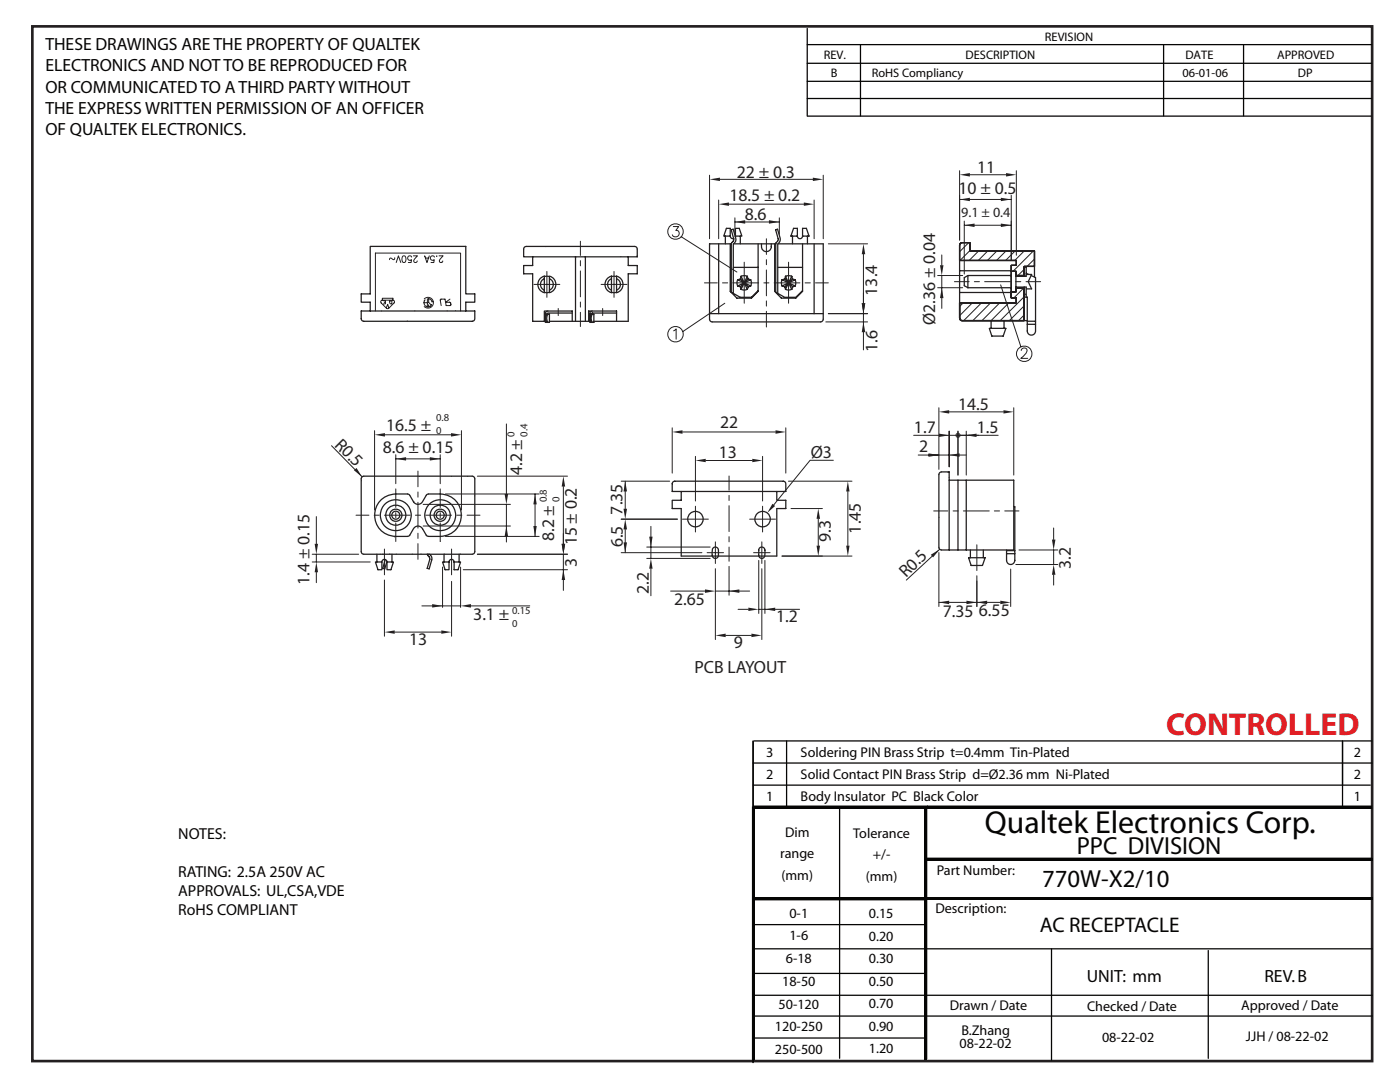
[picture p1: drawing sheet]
<svg xmlns="http://www.w3.org/2000/svg" width="279mm" height="216mm" viewBox="0 0 279 216" stroke-linecap="round" stroke-linejoin="round" font-family="sans-serif">
<path d="M6.5 5.3h267.3v206.4h-267.3z" fill="none" stroke="#231f20" stroke-width=".53"/>
<path d="M150.4 161v50.5M184.7 171.4h89.2M184.8 161.4v50M273.9 179.4h-123.5" fill="none" stroke="#050504" stroke-width=".4"/>
<path d="M150.4 160.8h34.7v.5h-34.7zM150.4 179.2h34.3v.4h-34.3zM184.8 161.1h88.8M273.9 160.8h-88.8v.5h88.8M273.9 171.2h-89.2v.4h89.2M150.2 211.5v-50.5h.4v50.5M184.6 211.4v-50h.4v50" fill="none" stroke="#050504" stroke-width=".2"/>
<g fill="none" stroke="#050504" stroke-width=".25">
<path d="M161.1 5.7v17.5M161.1 8.9h112.6M161.1 12.6h112.6M161.1 16.2h112.6M161.1 19.7h112.6M171.7 8.9v14.2M232.2 8.9v14.2M248.2 8.9v14.2M161.2 23.2h112.4M150.3 152.3h123.5M150.3 156.7h123.2M150.5 147.8h123.3"/>
<path d="M157 147.8v13.4M267.9 147.8v13.4M167.6 161.4v49.8M150.4 189.3h123.5M150.4 194.2h34.4M150.4 184.5h34.5M150.6 198.6h123.3M209.9 189.3v22.2M241.1 189.7v21.5M150.4 207.1h34.4M150.4 202.7h123.5"/>
</g>
<path d="M150.4 161h123.5" fill="none" stroke="#050504" stroke-width=".42"/>
<path d="M150.3 147.9v64.1" fill="none" stroke="#050504" stroke-width=".35"/>
<g fill="none" stroke="#231f20" stroke-width=".2">
<path d="M106.6 56.8h5.1M109.1 54.2v5.1M115.8 48.1v2.9M115.8 52v1M115.8 54.1v5.1M120 56.8h5.1M122.5 54.2v5.1M140.6 56.4h2.6M144.2 56.4h1M146.2 56.4h5.2M148.5 52.3v8.2M152.4 56.4h1.1"/>
<path d="M153 47.6v3.2M153 51.8v1M153 53.9v5.1M154.5 56.4h5.1M157.4 52.3v8.2M160.7 56.4h1M162.8 56.4h2.5M190.5 56.2h2.9M194.5 56.2h1M196.5 56.2h5.1M202.7 56.2h1M204.4 53.3v1.8"/>
<path d="M204.8 56.2h2.9M111.4 61.6v1.4M115.8 60.3v1M115.8 62.3v2.9M120.3 61.6v1.4M153 60v1.1M153 62.1v3.1M79 97.6v3.7M83.4 94v3.1M83.4 98.2v1M87.9 97.6v3.7M145.5 95v2.8"/>
<path d="M145.5 98.9v1M157.4 96h12.6M169.2 98.1v10.8M71 102.8h2.6M74.7 102.8h1M76.7 102.8h5.2M79 102.3v1M79 104.3v3.8M82.9 102.8h1M83.4 100.2v5.2M83.4 106.4v1M83.4 108.5v3.1"/>
<path d="M85 102.8h5.1M87.9 102.3v1M87.9 104.3v3.8M91.2 102.8h1M93.2 102.8h2.6M136.2 103.6h5.2M138.8 101v5.2M141.1 110.3h3.3M142.8 108.1v4.3M145.5 100.9v5.2M145.5 107.1v1M145.5 109.2v2.8"/>
<path d="M149.6 103.6h5.2M150.4 110.3h3.3M152 108.1v4.3M152.2 101v5.2M156.1 111h13.9M186.3 102h2.9M190.2 102h1M192.3 102h5.1M198.4 102h1.1M200.5 102h2.9"/>
</g>
<g fill="none" stroke="#231f20" stroke-width=".25">
<path d="M104.7 49.3l.3-.1h21.7a.51 .51 0 0 1 .5 .5v1.5h-22.7v-1.5zM106.3 51.2v1.8h-1.8v1.6h1.8v9.5h2.5M107.7 55.7l.4-.3 .5-.3v3.3a1.7 1.7 0 0 1-.9-2.7zM108.6 55.6a1.22 1.22 0 0 0-.7 1.2 1.22 1.22 0 0 0 .7 1.1M109.7 55.1a1.7 1.7 0 0 1 1.2 1.7 1.7 1.7 0 0 1-1.2 1.6zM109.7 55.6a1.22 1.22 0 0 1 .7 1.2 1.22 1.22 0 0 1-.7 1.1M114.9 51.2v12.9M116.8 51.2v12.9M121.1 55.7l.4-.3 .5-.3v3.3a1.7 1.7 0 0 1-.9-2.7zM122 55.6a1.22 1.22 0 0 0-.7 1.2 1.22 1.22 0 0 0 .7 1.1M123 55.1a1.7 1.7 0 0 1 1.3 1.7 1.7 1.7 0 0 1-1.3 1.6zM123 55.6a1.22 1.22 0 0 1 .8 1.2 1.22 1.22 0 0 1-.8 1.1"/>
<path d="M125.4 51.2v1.8h1.8v1.6h-1.8v9.5M143.4 48.7v13.9M144.8 47.1v1.6M145 45.6h.7v1.5h-1.3zM145.7 48.7v9.4l1.4 1.4h2.9l1.3-1.4v-9.4M145.9 48.7h-4.3v15a.54 .54 0 0 0 .5 .5h21.7l.5-.3v-15.2h-9M145.9 48.7v9.6l1.8 1h2.3l1.3-1.3M146.3 45.7l-.4 .1 .5 1.9a.69 .69 0 0 1-.4 .7l-.1 .3M146.3 53.4h5M146.4 48.7h8.4M146.8 47.1h1.3l-.6-1.5h-.7v1.7M147.7 47.1v1.6"/>
<path d="M152 48.7a1.05 1.05 0 0 0 .5 1.4 1.05 1.05 0 0 0 1.4-.5v-.9M154.6 48.7v9.4l1.3 1.4h2.9l1.4-1.4v-9.4M154.8 48.7v9.6l1.8 1h2.2l1.4-1.3M155.2 45.7l-.4 .1 .5 1.9a.69 .69 0 0 1-.4 .7l-.1 .3M155.2 53.4h5M158.2 47.1v1.6M158.4 45.6h.7v1.5h-1.3zM159.1 47.1l.2 .3 .2 .2 .5-.2 .2-.3M160.2 45.6h.7l.6 1.5h-1.3zM161.1 47.1v1.6M162.5 48.7v13.9M191.5 52h11.3v.9h-1v6.5h1v1h-11.3"/>
<path d="M191.5 54h10.3M191.5 58.4h10.3M192.4 55.4v1.6M201.8 54.1h.9v4.2h-.9zM201.8 55h-8.6v2.4h8.6M202.7 55h1.7M202.7 57.4h1.7M202.7 57.3h2.1M204.4 53.3h.4v1.8h-2.1M204.8 54.5l.5 .3M205.9 54.8l-.7 1.4 .7 1.4M206.5 55.3v-5.2h-12.9v-1.7h-1.6l-.4 .3-.1 14.8 .2 .3 .3 .2h13"/>
<path d="M206.5 53.2h-2.1v1.9M206.7 55.4v10.6a.83 .83 0 0 1-.9 .9 .83 .83 0 0 1-.8-.9v-6.7h-.6M72.1 62.1h22.7v1.5l-.2 .4-.4 .1h-21.6l-.5-.3zM73.9 62.1v-1.8h-1.8v-1.7h1.8v-9.4h19.1v9.4h1.8v1.7h-1.8v1.8M108.6 64.1v-2h5.6v2M109 62.7a1.71 1.71 0 0 0 0 1.6M109.3 62.7a1.72 1.72 0 0 0 0 1.6M109.4 62.1l-.5 .3-.1 1.9h.9v-1.6h-.9M117.5 64.1v-2h5.5v2M117.9 62.7a1.72 1.72 0 0 0 0 1.6M118.2 62.7a1.72 1.72 0 0 0 0 1.6M118.2 62.1a.51 .51 0 0 0-.5 .5v1.7h.8v-1.6h-.8"/>
<path d="M141.6 62.6h22.7M197.4 65.5h3.3l-.5 1.6h-2.3zM197.8 64v1.5M200.4 64v1.5M205 64.1h1.7M205 64.7h1.7M72.2 95.2l.4-.2 21.8 .1 .4 .4v14.6a.51 .51 0 0 1-.6 .5h-21.6a.51 .51 0 0 1-.5-.5v-14.6zM76.2 99.6a7 7 0 0 1 5.5-.9l.8 1.4a1.03 1.03 0 0 0 1.8 0l1-1.5a7.3 7.3 0 0 1 5.4 1 4.3 4.3 0 0 1 1.1 4.7 4.3 4.3 0 0 1-3.9 2.7h-2.6l-.2-.2-.8-1.3a1.03 1.03 0 0 0-1.8 0l-.7 1.3-.3 .2a7.3 7.3 0 0 1-5.3-1 4.3 4.3 0 0 1 0-6.4zM134.3 96.2l.4-.2h21.6l.5 .3v1.8h-22.6v-1.6zM136 98.1v1.7h-1.8v1.7h1.8v9.5h19v-9.5h1.8v-1.7h-1.8v-1.7M189.4 95.8h12.9v13.9h-14.4a.51 .51 0 0 1-.5-.5v-14.5l.3-.5h1.7v15.5M191.2 95.8v13.9"/>
<path d="M192.8 95.8v13.9M74.9 112.1h1.3v1.6h-.8zM75.2 110.6v1.5M76.9 111.6l-.5 1.8 .4 .1M77.2 112.1h1.3l-.5 1.6h-.8zM78.2 110.6v1.5M85.3 110.6l.5 .8-.5 2 .4 .1M88.3 112.1h1.3v1.6h-.8zM88.6 110.6v1.5M89.6 112.1l.1-.3 .6-.2 .2 .2 .1 .3M90.6 112.1h1.3l-.5 1.6h-.8zM91.6 110.6v1.5"/>
<path d="M142.4 109.3l.4-.1a.61 .61 0 0 1 .6 .6v1l-.2 .4-.3 .2h-.3a1.44 1.44 0 0 1-.4-1.8zM151.5 109.4a.68 .68 0 0 1 .9-.1 .68 .68 0 0 1 .3 .9 .86 .86 0 0 1-.9 1.2l-.2-.2a2.08 2.08 0 0 1-.1-1.8zM193.3 111.3h3.3l-.5 1.5h-2.3zM193.7 109.7v1.6M196.2 109.7v1.6M200.9 110.5h1.6M200.9 109.9h1.6M202.3 101l.2 .1v10.7a.83 .83 0 0 1-.8 .8 .83 .83 0 0 1-.8-.8v-2.1"/>
<circle cx="79" cy="102.8" r="3.1"/>
<circle cx="79" cy="102.8" r="2.01"/>
<circle cx="79" cy="102.8" r="1.22"/>
<circle cx="87.8" cy="102.8" r="1.22"/>
<circle cx="87.9" cy="102.8" r="3.1"/>
<circle cx="87.9" cy="102.8" r="2.01"/>
<circle cx="138.8" cy="103.6" r="1.55"/>
<circle cx="152.2" cy="103.6" r="1.55"/>
</g>
<g fill="#231f20">
<path d="M169.2 96l.3 2.1h-.6z"/>
<path d="M168.9 108.9h.6l-.3 2.1z"/>
</g>
<path d="M76.7 109.6v5.1M76.7 115.7v11.3M90.1 109.6v5.1M90.1 116v11M195 108.7v5.1M78.8 126.1h9.3" fill="none" stroke="#231f20" stroke-width=".2"/>
<g fill="#231f20">
<path d="M76.7 126.1l2.1-.3v.7z"/>
<path d="M88.1 125.8l2 .3-2 .4z"/>
</g>
<path d="M88.3 113.2v8M91.9 113.2v8M84.2 120.9h7.7M94 120.9h11.7" fill="none" stroke="#231f20" stroke-width=".2"/>
<g fill="#231f20">
<path d="M86.2 120.5l2.1 .4-2.1 .3z"/>
<path d="M91.9 120.9l2.1-.4v.7z"/>
</g>
<path d="M92.4 113.7h20.9M95.3 110.6h18M112.4 106.5v2M112.4 110.6v7.2" fill="none" stroke="#231f20" stroke-width=".2"/>
<g fill="#231f20">
<path d="M112.1 108.5h.7l-.4 2.1z"/>
<path d="M112.4 113.7l.4 2h-.7z"/>
</g>
<path d="M95.3 95h18M112.4 97.1v11.4M95.3 110.6h18" fill="none" stroke="#231f20" stroke-width=".2"/>
<g fill="#231f20">
<path d="M112.4 95l.4 2.1h-.7z"/>
<path d="M112.1 108.5h.7l-.4 2.1z"/>
</g>
<path d="M74.8 85.9v15.9M76.8 86.8h13.2M92.1 85.9v15.9" fill="none" stroke="#231f20" stroke-width=".2"/>
<g fill="#231f20">
<path d="M74.8 86.8l2-.4v.7z"/>
<path d="M90 86.4l2.1 .4-2.1 .3z"/>
</g>
<path d="M79 90.7v5.8M79 91.6h8.9M87.9 90.7v5.8" fill="none" stroke="#231f20" stroke-width=".2"/>
<g fill="#231f20">
<path d="M85.8 91.2l2.1 .4-2.1 .3z"/>
<path d="M79 91.6l2-.4v.7z"/>
</g>
<g fill="none" stroke="#231f20" stroke-width=".2">
<path d="M72.1 95.9h.1M83.7 95.1h.1M87.9 98.5h.1M90.1 95.1h.1M93.3 95.1h.1M94.7 98.9h.1M75.9 110.6h.1M77.8 110.5h.1M78.8 107.1h.1M79.1 110.6h.1M82.3 110.6h.1M82.6 100.1h.1"/>
<path d="M84 110.5h.1M85.1 106.9h.1M85.5 110.6h.1M87.9 108h.1M88.7 110.6h.1M89.5 107h.1M91 105.7h.1M91.6 100.7h.1M91.9 110.5h.1M92.1 101h.1M92.1 100.6h.1"/>
</g>
<g fill="#231f20">
<path d="M185.8 110.7l1.7-1.1-1.3 1.6z"/>
<path d="M154.2 100.5l.5 .5-1.6 1.3z"/>
</g>
<path d="M166.3 91.8h-4.6l-7.3 9M142.8 113.5v14.1M152 113.5v14.1M144.8 126.8h5.2" fill="none" stroke="#231f20" stroke-width=".2"/>
<g fill="#231f20">
<path d="M150 126.4l2 .4-2 .3z"/>
<path d="M142.8 126.8l2-.4v.7z"/>
</g>
<path d="M151.4 111.8v10.6M152.7 111.8v10.6M147.3 121.6h2.1M151.4 121.6h8.2" fill="none" stroke="#231f20" stroke-width=".2"/>
<g fill="#231f20">
<path d="M149.4 121.2l2 .4-2 .3z"/>
<path d="M152.7 121.6l2-.4v.7z"/>
</g>
<path d="M156.1 111h8M157.9 101.5h6.2M163.3 103.5v5.4" fill="none" stroke="#231f20" stroke-width=".2"/>
<g fill="#231f20">
<path d="M163.3 101.5l.4 2h-.7z"/>
<path d="M163 108.9h.7l-.4 2.1z"/>
</g>
<path d="M138.8 91.1v8.9M140.8 91.9h9.3M152.2 91.1v8.9" fill="none" stroke="#231f20" stroke-width=".2"/>
<g fill="#231f20">
<path d="M138.8 91.9l2-.4v.7z"/>
<path d="M150.1 91.5l2.1 .4-2.1 .3z"/>
</g>
<path d="M124.8 96v5.5M124 110.3h16.1M124 103.6h11.2" fill="none" stroke="#231f20" stroke-width=".2"/>
<g fill="#231f20">
<path d="M124.4 108.2h.7l-.3 2.1z"/>
<path d="M124.4 101.5h.7l-.3 2.1z"/>
</g>
<path d="M124 96h9.6M124 103.6h11.2M124.8 105.6v4.7" fill="none" stroke="#231f20" stroke-width=".2"/>
<g fill="#231f20">
<path d="M124.8 103.6l.3 2h-.7z"/>
<path d="M124.8 96l.3 2.1h-.7z"/>
</g>
<path d="M129.1 109.2h12.6M129.1 111.4h12.6M129.9 105v6.4M129.9 113.5v5.4" fill="none" stroke="#231f20" stroke-width=".2"/>
<g fill="#231f20">
<path d="M129.6 107.1h.6l-.3 2.1z"/>
<path d="M129.9 111.4l.3 2.1h-.6z"/>
</g>
<path d="M172.3 58.5v2M164.8 64.2h8.3M165.3 62.6h7.8M172.3 61v8.8" fill="none" stroke="#231f20" stroke-width=".2"/>
<g fill="#231f20">
<path d="M172 60.5h.7l-.4 2.1z"/>
<path d="M172.3 64.2l.4 2.1h-.7z"/>
</g>
<path d="M165.3 48.7h7.8M172.3 50.7v9.8M165.3 62.6h7.8" fill="none" stroke="#231f20" stroke-width=".2"/>
<g fill="#231f20">
<path d="M172.3 48.7l.4 2h-.7z"/>
<path d="M172 60.5h.7l-.4 2.1z"/>
</g>
<path d="M146.7 43.5v3.3M146.7 44.3h8.8M155.5 43.5v3.3" fill="none" stroke="#231f20" stroke-width=".2"/>
<g fill="#231f20">
<path d="M153.5 43.9l2 .4-2 .3z"/>
<path d="M146.7 44.3l2-.4v.7z"/>
</g>
<path d="M143.4 39.9v7.7M162.5 39.9v7.7M145.5 40.7h14.9" fill="none" stroke="#231f20" stroke-width=".2"/>
<g fill="#231f20">
<path d="M143.4 40.7l2.1-.3v.7z"/>
<path d="M160.4 40.4l2.1 .3-2.1 .4z"/>
</g>
<path d="M141.6 35v12.6M143.7 35.8h18.5M164.3 35v12.6" fill="none" stroke="#231f20" stroke-width=".2"/>
<g fill="#231f20">
<path d="M141.6 35.8l2.1-.4v.7z"/>
<path d="M162.2 35.4l2.1 .4-2.1 .3z"/>
</g>
<path d="M187.4 81.4v12.3M189.4 82.2h10.9M202.3 81.4v13.4" fill="none" stroke="#231f20" stroke-width=".2"/>
<g fill="#231f20">
<path d="M187.4 82.2l2-.4v.7z"/>
<path d="M200.3 81.8l2 .4-2 .3z"/>
</g>
<path d="M182.3 86.9h16.9M191.2 86v8.8M192.8 86v8.8" fill="none" stroke="#231f20" stroke-width=".2"/>
<path d="M192.8 86.9l2.1-.4v.7z" fill="#231f20"/>
<path d="M183.2 90.8h9.6M189.4 86v7.1M191.2 86v8.8M191.5 86.9h3.8" fill="none" stroke="#231f20" stroke-width=".2"/>
<path d="M185.3 90.5l2.1 .3-2.1 .4z" fill="#231f20"/>
<path d="M195 115.9v5.1M187.4 120.2h12.2" fill="none" stroke="#231f20" stroke-width=".2"/>
<g fill="#231f20">
<path d="M192.9 119.9l2.1 .3-2.1 .4z"/>
<path d="M199.6 119.9l2.1 .3-2.1 .4z"/>
</g>
<path d="M187.4 110.3v10.7M195 114.9v6.1" fill="none" stroke="#231f20" stroke-width=".2"/>
<g fill="#231f20">
<path d="M187.4 120.2l2-.3v.7z"/>
<path d="M195 120.2l2-.3v.7z"/>
</g>
<path d="M187.5 109.6l-6.6 6.2M201.7 113.6v7.4" fill="none" stroke="#231f20" stroke-width=".2"/>
<g fill="#231f20">
<path d="M191.2 86.9l.5-.3v.3z"/>
<path d="M191.2 86.9l.3-.4 .2 .1z"/>
<path d="M191.4 86.4l.1 .1-.3 .4z"/>
<path d="M191.2 86.3l.2 .1-.2 .5z"/>
<path d="M191 86.4l.2-.1v.6z"/>
<path d="M190.8 86.5l.2-.1 .2 .5z"/>
<path d="M190.8 86.5l.4 .4-.5-.3z"/>
<path d="M190.7 86.6l.5 .3h-.5z"/>
<path d="M190.7 86.9h.5l-.5 .2z"/>
<path d="M190.7 87.1l.5-.2-.4 .3z"/>
<path d="M191.2 86.9l-.2 .4-.2-.1z"/>
<path d="M191.2 86.9v.5l-.2-.1z"/>
<path d="M191.2 86.9l.2 .4-.2 .1z"/>
<path d="M191.2 86.9l.3 .3-.1 .1z"/>
<path d="M191.2 86.9l.5 .2-.2 .1z"/>
<path d="M191.2 86.9h.5v.2z"/>
</g>
<path d="M101.1 84.6v14M84.4 100.6h17.5M84.4 105h17.5M101.1 100.6v7.6" fill="none" stroke="#231f20" stroke-width=".2"/>
<g fill="#231f20">
<path d="M100.7 98.6h.7l-.3 2z"/>
<path d="M101.1 105l.3 2h-.7z"/>
</g>
<path d="M88.9 98.6h18.7M106.8 98.6v8.4M88.9 107h18.7" fill="none" stroke="#231f20" stroke-width=".2"/>
<g fill="#231f20">
<path d="M106.4 105h.7l-.3 2z"/>
<path d="M106.8 98.6l.3 2h-.7z"/>
</g>
<path d="M66.2 88.9l6.1 6.2" fill="none" stroke="#231f20" stroke-width=".2"/>
<path d="M70.6 93.8l.6-.4 1.1 1.7z" fill="#231f20"/>
<path d="M191.5 34.1v13.8M193.6 34.9h7.2M202.8 34.1v16.8" fill="none" stroke="#231f20" stroke-width=".2"/>
<g fill="#231f20">
<path d="M191.5 34.9l2.1-.4v.7z"/>
<path d="M200.8 34.5l2 .4-2 .3z"/>
</g>
<path d="M191.5 39v8.9M191.5 39.8h10.3M201.8 39v12.9" fill="none" stroke="#231f20" stroke-width=".2"/>
<g fill="#231f20">
<path d="M199.7 39.5l2.1 .3-2.1 .3z"/>
<path d="M191.5 39.8l2.1-.3v.6z"/>
</g>
<path d="M192.4 44.1v10.6M192.4 44.9h9.4M201.8 44.1v7.8" fill="none" stroke="#231f20" stroke-width=".2"/>
<g fill="#231f20">
<path d="M192.4 44.9l2.1-.3v.7z"/>
<path d="M199.7 44.6l2.1 .3-2.1 .4z"/>
</g>
<path d="M187.1 55h5M187.1 57.4h5M188 50.9v2M188 55v6.5" fill="none" stroke="#231f20" stroke-width=".2"/>
<g fill="#231f20">
<path d="M187.6 52.9h.7l-.3 2.1z"/>
<path d="M188 57.4l.3 2.1h-.7z"/>
</g>
<path d="M204.4 57.3v6.7M204.8 57.3v2M205.8 55l.9 .4" fill="none" stroke="#231f20" stroke-width=".25"/>
<path d="M134.2 85.4v9M136.2 86.2h18.6M156.8 85.4v9" fill="none" stroke="#231f20" stroke-width=".2"/>
<g fill="#231f20">
<path d="M134.2 86.2l2-.3v.7z"/>
<path d="M154.8 85.9l2 .3-2 .4z"/>
</g>
<g fill="none" stroke="#231f20" stroke-width=".2">
<path d="M108.9 49.2h.1M118.8 49.2h.1M123.9 51.2h.1M127.2 51h.1M134.4 45.2h1l-.5 .8a.69 .69 0 0 1 .6 1 .69 .69 0 0 1-1.1 .2l-.2-.3M136 47.2l11.1 7.1M193.3 48.4l-1.8 1.8M193.6 50l-2 2M195.3 50.1l-1.9 1.9M197.1 50.1l-1.9 1.9M199 50.1l-1.9 1.9M200.8 50.1l-1.9 1.9"/>
<path d="M202.6 50.1l-1.9 1.9M204.4 57.4l-2.1 2M204.4 53.7l-1.2 1.3M204.4 59.2l-4.8 4.8M204.4 50.1l-1.9 1.9M206.2 50.1l-4 4M206.5 51.7l-1.5 1.5M76.2 62.1h.1M81.3 64h.1M134.4 66l.5-.4v2.1M144.7 60.5l-8.4 5.7M192.2 60.4l-.7 .8"/>
<path d="M194.1 60.4l-2.6 2.6M195.9 60.4l-3.6 3.6M197.7 60.4l-3.5 3.6M199.5 60.4l-3.5 3.6M201.4 60.4l-3.6 3.6M204.4 61l-3 3M204.4 62.9l-1.1 1.1M189.2 94.2h.1M189.4 95.2h.1M133.8 117.9h6.9M142.8 117.9h6.8M145.5 113v5.8"/>
<path d="M187.4 103.2h.1M187.4 109.4h.1"/>
<circle cx="134.8" cy="46.2" r="1.55"/>
<circle cx="134.8" cy="66.7" r="1.55"/>
</g>
<path d="M191.7 48.6l.3-.2h1.6v1.7h12.9v3.1h-2.1v1.8h-1.7v-.9h-.9v-1.2h1v-.9h-11.3v-3.1zM204.4 53.3v1.8M109.7 64.1h8M118.5 64.1h6.9M191.5 60.4h11.3v-1h-1v-1.1h.9v-.9h1.7v6.6h-12.6l-.3-.5z" fill="none" stroke="#231f20" stroke-width=".25"/>
<g fill="#231f20">
<path d="M140.7 117.6l2.1 .3-2.1 .4z"/>
<path d="M145.5 117.9l2.1-.3v.7z"/>
</g>
<g fill="none" stroke="#231f20" stroke-width=".2">
<path d="M199.7 56.8l4 12.4M204.4 58.5l.4 .4M204.4 54.8l.3 .3M204.7 53.3l.1 .1M203.8 69.9a.59 .59 0 0 1 .6-.5 .59 .59 0 0 1 .6 .5l-.5 1-.8 .6h1.4"/>
<circle cx="204.4" cy="70.6" r="1.54"/>
</g>
<g fill="none" stroke="#231f20" stroke-width=".25">
<path d="M108.6 55.2h1.1M108.6 58.3h1.1M122 58.3h1M122 55.2h1M146.3 45.7l.5 1.8a1.04 1.04 0 0 1-.5 1.2v9.8M155.2 45.7l.5 1.8a1.12 1.12 0 0 1-.5 1.2v9.8M192.4 57l.8 .4M193.2 55l-.8 .4M204.8 54.8h1.1M204.8 57.6h1.1M114.2 62.5h-4.8l-.2 .2M118.2 62.5l-.1 .2"/>
<path d="M123 62.5h-4.8l-.1 .1M77.2 112l-.4 1.5M85.7 110.6a1 1 0 0 1 .5 1.1l-.5 1.8"/>
<circle cx="79" cy="102.8" r=".8"/>
<circle cx="87.9" cy="102.8" r=".8"/>
</g>
<g fill="#231f20">
<path d="M189.4 90.8l2.1-.3v.7z"/>
<path d="M187.4 86.5l2 .4-2 .3z"/>
</g>
<path d="M145.7 47.1l.3 .5h.4M146.8 47.1l-.1 .1M76.2 112.1l.1-.3 .6-.2 .2 .2 .1 .3" fill="none" stroke="#231f20" stroke-width=".25"/>
<path d="M62.3 110.6h9.3M62.3 112.1h11.6M63.1 103.1v5.4M63.1 110.6v1.5M63.1 114.2v2.1" fill="none" stroke="#231f20" stroke-width=".2"/>
<g fill="#231f20">
<path d="M62.8 108.5h.7l-.4 2.1z"/>
<path d="M63.1 112.1l.4 2.1h-.7z"/>
</g>
<path d="M63.1 112.1h.1M202.7 112.6h8.4M203.4 109.7h7.7M210.3 105.4v2.3M210.3 109.7v2.9M210.3 114.7v2" fill="none" stroke="#231f20" stroke-width=".2"/>
<g fill="#231f20">
<path d="M210.3 112.6l.3 2.1h-.7z"/>
<path d="M209.9 107.7h.7l-.3 2z"/>
</g>
<g fill="none" stroke="#231f20" stroke-width=".2">
<path d="M76.3 59.9l-.2 .1v.4l1.2 1.2 .3-.1 1-1.1 .1-.3-.3-.2M76.3 59.9v-.4h2.1v.4M76.3 59.9h2.1M78.8 51.4l-.2 .4-.6-.3-.2 .1-.1 .2M79.1 52.4l.4-1.4 .5 1.4M80.4 51.1a.37 .37 0 0 1 .6 .2v.3a.58 .58 0 0 1-.4 .8 .92 .92 0 0 1-.2-1.3zM82.2 51.3a.43 .43 0 0 0-.7-.1 .43 .43 0 0 0 0 .6 .43 .43 0 0 0 .6 0v.6h-.6M82.5 51h.8l-.6 .7-.1 .4 .2 .3h.2l.3-.3M84.7 59.6a1.08 1.08 0 0 1 1.5 0 1.08 1.08 0 0 1 0 1.6 1.08 1.08 0 0 1-1.5 0M84.7 51l.5 1.4 .5-1.4M84.8 51.2h.1M84.9 51.5h.6"/>
<path d="M85.3 59.6v1.6a.83 .83 0 0 1-.4-1.4M86.7 51.3l-.3-.3-.4 .2-.1 .5 .2 .2 .5-.1v.6h-.6M87.1 51.1h.1zM87.6 51h.8l-.5 .7-.2 .4 .2 .3h.2l.3-.3M87.7 52h.1M88.1 52.3h.1M89.8 59.7l-.9 .6 1 .1 .1 .4-.2 .2h-.8l-.2-1.3h-.9l.1 1.3M74.9 62.1v-11.6h17v11.6M76.5 60h.4v.6h-.4M76.7 60.3h.2M77.1 61.4l.3-.7 .2 .7M77.4 60.8h.1"/>
<path d="M77.8 60.1h.1M77.8 60.1l.4-.1v.6l-.4-.1zM82.8 62h.1M84.6 60.4h.7M84.7 60h.1M85.1 61.1h.1M85.9 61.1h.1M86.1 60.8h.1M86.2 60.3v-.1a.79 .79 0 0 0-.7-.6v.8l.6 .5-.6 .3v-.4M86.4 60.1h.1M89 60.2h.1M89.2 62h.1"/>
<path d="M90.9 62h.1M91.9 62h.1M210.3 109.7h.1"/>
</g>
<g fill="none" stroke="#231f20" stroke-width=".25">
<path d="M147.2 55.8l-.1 .6 .1 .7M147.2 55.8l1.3 .6-1.3 .7M147.2 57.1l.6 .1M147.8 55.7l.7 .7 1.3 .7M147.8 57.2l.7-.8 .9 .8M147.8 57.2l.1 .5M147.9 57.7l.6 .2 .6-.2M147.9 55.1l-.1 .6-.6 .1M147.9 55.1l.6-.1 .6 .1M147.9 55.1l.6 1.3 1.3-.6M147.9 57.7l.6-1.3 .6 1.3M149.1 55.1l-.6 1.3 .8-.7 .5 .1"/>
<path d="M149.1 55.1l.2 .6M149.8 55.8l.2 .6-.2 .7M149.8 57.1l-.4 .1-.3 .5M156.1 55.8l-.2 .6 .2 .7M156.1 55.8l1.3 .6-1.3 .7M156.1 57.1l.5 .1M156.6 55.7l.8 .7 1.3 .7M156.6 57.2l.8-.8 .8 .8M156.6 57.2l.2 .5M156.8 57.7l.6 .2 .6-.2M156.8 55.1l-.2 .6-.5 .1M156.8 55.1l.6-.1 .6 .1"/>
<path d="M156.8 55.1l.6 1.3 1.3-.6M156.8 57.7l.6-1.3 .6 1.3M158 55.1l-.6 1.3 .8-.7 .5 .1M158 55.1l.2 .6M158.7 55.8l.1 .6-.1 .7M158.7 57.1l-.5 .1-.2 .5"/>
</g>
<text font-size="6.3" fill="#e11f25" x="232.8" y="146.6">CONTROLLED</text>
<text font-size="6.3" fill="#050504" x="196.5" y="166.3">Qualtek Electronics Corp.</text>
<g font-size="4.9" fill="#050504">
<text x="214.9" y="170.5">PPC DIVISION</text>
<text x="208" y="176.9">770W-X2/10</text>
</g>
<text font-size="4.2" fill="#050504" x="207.5" y="185.9">AC RECEPTACLE</text>
<g font-size="3.5" fill="#050504">
<text x="9.1" y="10">THESE DRAWINGS ARE THE PROPERTY OF QUALTEK</text>
<text x="9.1" y="14.3">ELECTRONICS AND NOT TO BE REPRODUCED FOR</text>
<text x="9.1" y="18.5">OR COMMUNICATED TO A THIRD PARTY WITHOUT</text>
<text x="9.1" y="22.7">THE EXPRESS WRITTEN PERMISSION OF AN OFFICER</text>
<text x="9.1" y="27">OF QUALTEK ELECTRONICS.</text>
<text x="216.9" y="195.9">UNIT: mm</text>
<text x="252.3" y="195.9">REV. B</text>
</g>
<g font-size="3.5" fill="#231f20">
<text x="147.1" y="35.4">22 ± 0.3</text>
<text x="195" y="34.5">11</text>
<text x="145.6" y="40.1">18.5 ± 0.2</text>
<text x="191.3" y="38.6">10 ± 0.5</text>
<text x="148.7" y="43.9">8.6</text>
<text x="175" y="59" transform="rotate(-90 175 59)">13.4</text>
<text x="186.6" y="64.8" transform="rotate(-90 186.6 64.8)">Ø2.36 ± 0.04</text>
<text x="175.1" y="70.2" transform="rotate(-90 175.1 70.2)">1.6</text>
<text x="191.2" y="81.8">14.5</text>
<text x="66.6" y="88.9" transform="rotate(45 66.6 88.9)">R0.5</text>
<text x="77" y="86">16.5 ±</text>
<text x="143.7" y="85.5">22</text>
<text x="182.4" y="86.4">1.7</text>
<text x="194.9" y="86.4">1.5</text>
<text x="76.4" y="90.4">8.6 ± 0.15</text>
<text x="104.2" y="94.8" transform="rotate(-90 104.2 94.8)">4.2 ±</text>
<text x="143.4" y="91.4">13</text>
<text x="161.8" y="91.4">Ø3</text>
<text x="183.5" y="90.3">2</text>
<text x="110.6" y="108" transform="rotate(-90 110.6 108)">8.2 ±</text>
<text x="124.2" y="102.7" transform="rotate(-90 124.2 102.7)">7.35</text>
<text x="171.8" y="106.5" transform="rotate(-90 171.8 106.5)">1.45</text>
<text x="115.1" y="113.1" transform="rotate(-90 115.1 113.1)">3</text>
<text x="115.1" y="108.8" transform="rotate(-90 115.1 108.8)">15 ± 0.2</text>
<text x="124.3" y="109.2" transform="rotate(-90 124.3 109.2)">6.5</text>
<text x="165.8" y="108.1" transform="rotate(-90 165.8 108.1)">9.3</text>
<text x="213.7" y="113.5" transform="rotate(-90 213.7 113.5)">3.2</text>
<text x="61.8" y="116.7" transform="rotate(-90 61.8 116.7)">1.4 ± 0.15</text>
<text x="129.5" y="118.5" transform="rotate(-90 129.5 118.5)">2.2</text>
<text x="180.8" y="115.4" transform="rotate(-45 180.8 115.4)">R0.5</text>
<text x="94.5" y="123.6">3.1 ±</text>
<text x="134.5" y="120.7">2.65</text>
<text x="154.9" y="124.1">1.2</text>
<text x="188.1" y="123.2">7.35</text>
<text x="195.4" y="122.9">6.55</text>
<text x="81.6" y="128.8">13</text>
<text x="146.4" y="129.4">9</text>
<text x="138.6" y="134.2">PCB LAYOUT</text>
</g>
<g font-size="3.2" fill="#050504">
<text x="35.6" y="167.3">NOTES:</text>
<text x="35.6" y="174.9">RATING: 2.5A 250V AC</text>
<text x="35.6" y="178.7">APPROVALS: UL,CSA,VDE</text>
<text x="35.6" y="182.6">RoHS COMPLIANT</text>
</g>
<text font-size="2.8" fill="#231f20" x="191.8" y="43.3">9.1 ± 0.4</text>
<g font-size="2.8" fill="#050504">
<text x="152.9" y="151">3</text>
<text x="152.9" y="155.4">2</text>
<text x="159.8" y="151">Soldering PIN Brass Strip t=0.4mm Tin-Plated</text>
<text x="159.8" y="155.4">Solid Contact PIN Brass Strip d=Ø2.36 mm Ni-Plated</text>
<text x="270.2" y="151">2</text>
<text x="270.2" y="155.4">2</text>
<text x="152.9" y="159.8">1</text>
<text x="159.8" y="159.8">Body Insulator PC Black Color</text>
<text x="270.2" y="159.8">1</text>
<text x="156.7" y="167">Dim</text>
<text x="170.3" y="167.3">Tolerance</text>
<text x="155.7" y="171.3">range</text>
<text x="174.2" y="171.5">+/-</text>
<text x="156" y="175.5">(mm)</text>
<text x="172.8" y="175.7">(mm)</text>
<text x="186.9" y="174.6">Part Number:</text>
<text x="157.5" y="183.1">0-1</text>
<text x="173.4" y="183.3">0.15</text>
<text x="186.7" y="182.3">Description:</text>
<text x="157.5" y="187.7">1-6</text>
<text x="173.4" y="187.7">0.20</text>
<text x="156.1" y="196.8">18-50</text>
<text x="156.8" y="192.2">6-18</text>
<text x="173.4" y="192.2">0.30</text>
<text x="173.4" y="196.7">0.50</text>
<text x="155.4" y="201.3">50-120</text>
<text x="173.4" y="201.2">0.70</text>
<text x="189.5" y="201.6">Drawn / Date</text>
<text x="217" y="201.7">Checked / Date</text>
<text x="247.7" y="201.6">Approved / Date</text>
<text x="154.6" y="205.8">120-250</text>
<text x="173.4" y="205.7">0.90</text>
<text x="191.5" y="209.1">08-22-02</text>
<text x="191.9" y="206.6">B.Zhang</text>
<text x="219.9" y="207.9">08-22-02</text>
<text x="248.7" y="207.8">JJH / 08-22-02</text>
<text x="154.6" y="210.3">250-500</text>
<text x="173.4" y="210.1">1.20</text>
</g>
<g font-size="2.5" fill="#050504">
<text x="164.4" y="11.7">REV.</text>
<text x="192.7" y="11.8">DESCRIPTION</text>
<text x="208.5" y="8.1">REVISION</text>
<text x="236.6" y="11.8">DATE</text>
<text x="254.9" y="11.8">APPROVED</text>
<text x="165.8" y="15.3">B</text>
<text x="174" y="15.3">RoHS Compliancy</text>
<text x="236" y="15.4">06-01-06</text>
<text x="259" y="15.3">DP</text>
</g>
<g font-size="2.1" fill="#231f20">
<text x="87" y="84.1">0.8</text>
<text x="87" y="86.6">0</text>
<text x="102.7" y="87.1" transform="rotate(-90 102.7 87.1)">0</text>
<text x="105.3" y="87.1" transform="rotate(-90 105.3 87.1)">0.4</text>
<text x="109.1" y="100.2" transform="rotate(-90 109.1 100.2)">0.8</text>
<text x="111.7" y="100.2" transform="rotate(-90 111.7 100.2)">0</text>
<text x="102.2" y="122.5">0.15</text>
<text x="102.2" y="125.1">0</text>
</g>
</svg>
